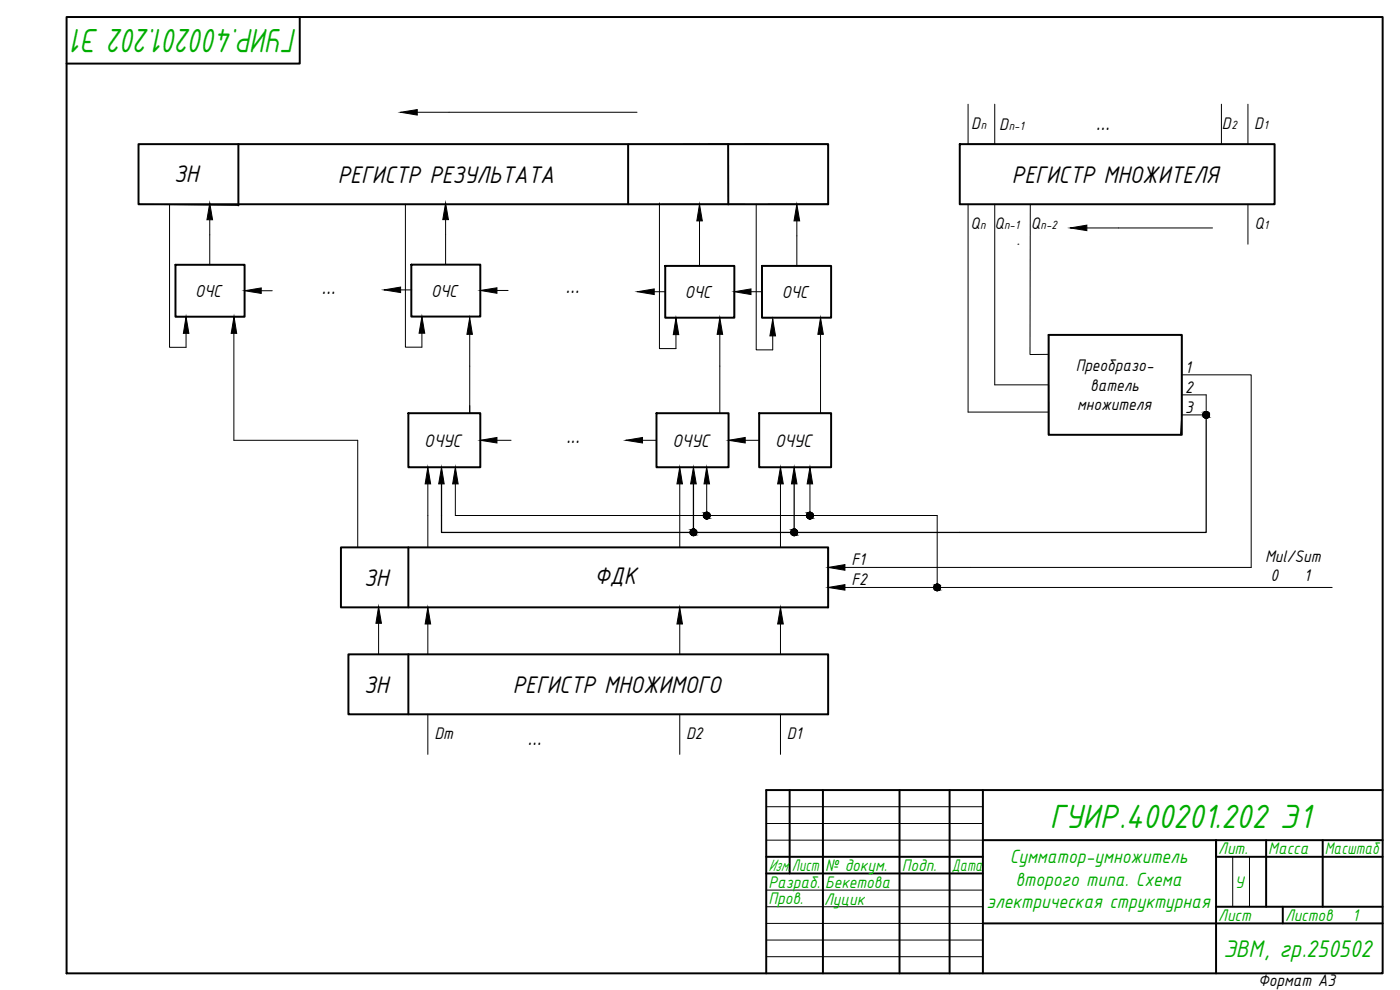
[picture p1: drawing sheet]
<svg xmlns="http://www.w3.org/2000/svg" width="420mm" height="297mm" viewBox="0 0 420 297" stroke-linecap="round" stroke-linejoin="round" font-family="sans-serif">
<!-- layer: 0 -->
<g fill="none" stroke="#000" stroke-width=".59">
<path d="M20 5.1h395v286.9h-395zM90 5.1v14h-70M41.6 43.3h206.9v18h-206.9zM71.5 43.3v18.3M188.5 43.3v18M218.5 43.3l.1 18M288 43.3h94.5v18h-94.5zM52.7 79.4h20.7v15.6h-20.7zM123.4 79.4h20.7v15.6h-20.7zM199.6 79.8h20.8v15.5h-20.8zM228.7 79.8h20.7v15.5h-20.7zM314.7 100.5h40v30h-40z"/>
<path d="M122.6 124h21.5v16.2h-21.5zM197 124h21.7v16.2h-21.7zM227.8 124h21.6v16.2h-21.6zM102.3 164.2h146.2v18h-146.2zM122.6 164.2v18M104.6 196.3h143.9v18h-143.9zM122.6 196.3v18M237 237.1v25M247 237.1v54.9M270 237.1v54.9M285 237.1v54.9M295 237.1v54.9"/>
<path d="M415 237.1h-185v54.9M230 257.1h65M295 252.1h120M380 252.1v20M397 252.1v20M415 257.1h-50v-5v39.9M230 262.1h65M295 277.1h120M365 272.1h50M385 272.1v5"/>
</g>
<g fill="none" stroke="#000" stroke-width=".3">
<path d="M125.2 33.7h66M290.5 31.3v12h8v-12M366.6 31.3v12M374.5 31.3v12M212.6 43.3h35.9M218.5 43.3h-30M41.6 61.3l29.9 .3M50.9 61.3v42.9h4.9v-9.2h-3.1M62.9 65.9v13.5M121.7 61.3v42.9h4.9v-9.2h-3.2M133.7 65.9v13.5M197.9 60.9v43.7h5v-9.2"/>
<path d="M198.5 61.3h50M209.9 66.3v13.5M226.9 61.3v43.7h5v-9.2M239.1 66.3v13.5M290.5 61.3v62.3h24.2M298.5 61.3v54.2h16.2v15v-10M305.5 73.3h.1M309.2 61.3l-.1 45.1 5.5-.1M326.2 68.4h37.7M374.5 61.3v12M70.2 95.1v37h37.2v32M70.2 95h3.2"/>
<path d="M78.4 87.2h3.3M120.2 87h3.4M149.1 87.2h3.4M196.3 87.5h3.3M199.6 95.3h3.3v2.4M220.4 87.5v7.8M225.4 87.5h3.3M228.7 95.3h3.2M141 100.3v23.7M216 100.3v23.7M246.3 100.3v23.7h3.1M314.7 100.5v7.5"/>
<path d="M354.7 100.5v24l-.4 6M354.7 112.5h20.8v57.8h-121.9M354.7 118.5h7.3v6h-7.3M141 121.7v2.3h3.1M144.1 132.1h9.3M187.8 132.1h9.2M218.7 132.1h9.1M128.4 145.2v19M136.7 145.2v9.5h144.6v21.6M204 145.2v19M212.1 145.2v9.5M234.2 145.2v19"/>
<path d="M243.1 145.2v9.5M248.5 164.2v12.1M253.6 176.3h146.2M113.6 187v9.3M128.4 187.2v9.1M204 187.2v9.1M234.2 187.2v9.1M128.4 214.3v12M204 214.3v12M234.2 214.3v12M230 242h65M230 247.1h65"/>
<path d="M230 252.1h65M370 257.1v15M375 257.1v15M230 267.1h65M230 272.1h65M230 277.1h65M230 282.1h65M230 287h65"/>
<circle cx="362" cy="124.5" r=".99"/>
<circle cx="208.1" cy="159.7" r=".99"/>
<circle cx="212.1" cy="154.7" r=".99"/>
<circle cx="238.4" cy="159.7" r=".99"/>
<circle cx="243.1" cy="154.7" r=".99"/>
<circle cx="281.3" cy="176.2" r=".99"/>
</g>
<g fill="#000" stroke="#000" stroke-width=".3">
<path d="M120.2 33.7l5-.8v1.6zM62.9 60.9l.9 5h-1.7zM133.7 60.9l.9 5h-1.7zM209.9 61.3l.9 5h-1.7zM239.1 61.3l.9 5h-1.7zM321.2 68.4l5-.9v1.7zM73.4 87.2l5-.8v1.6zM115.2 87l5-.9v1.7zM126.6 95l.9 5h-1.7zM144.1 87.2l5-.9v1.7zM191.3 87.5l5-.8v1.7zM220.4 87.5l5-.8v1.7z"/>
<path d="M55.8 95l.9 5h-1.7zM70.2 95l.8 5h-1.6zM141 95.3l.8 5h-1.7zM202.9 95.4l.8 5h-1.6zM216 95.3l.9 5h-1.7zM231.9 95.8l.8 5h-1.6zM246.3 95.3l.8 5h-1.7zM144.1 132.1l5-.8v1.6zM187.8 132.1l5-.8v1.6zM218.7 132.1l4.9-.8v1.6zM128.4 140.2l.8 5h-1.6zM132.5 140.2l.8 5h-1.6z"/>
<path d="M136.7 140.2l.8 5h-1.7zM204 140.2l.8 5h-1.6zM208.1 140.2l.9 5h-1.7zM212.1 140.2l.8 5h-1.6zM234.2 140.2l.9 5h-1.7zM238.3 140.2l.9 5h-1.7zM243.1 140.2l.8 5h-1.7zM248.5 170.3l5.1-.9v1.7zM248.5 176.3l5.1-.9v1.7zM113.6 182l.9 5h-1.7zM128.4 182.2l.8 5h-1.6zM204 182.2l.8 5h-1.6z"/>
<path d="M234.2 182.2l.9 5h-1.7z"/>
<path d="M361.9 123.5h.3zM361.7 123.5h.5z"/>
<path d="M361.7 123.5l.7 .1zM361.5 123.6h.9z"/>
<path d="M361.7 125.4h.5zM361.7 125.4l.4 .1z"/>
<path d="M361.5 123.6l1.1 .1zM361.5 123.6l1.1 .1h-1.2z"/>
<path d="M361.5 125.4h.9zM361.5 125.4h.7z"/>
<path d="M361.4 123.7l1.3 .1zM361.2 123.8h1.5z"/>
<path d="M361.4 125.3h1.2zM361.4 125.3l1 .1z"/>
<path d="M361.2 123.8l1.6 .1zM361.2 123.8l1.6 .1h-1.7z"/>
<path d="M361.2 125.2h1.5zM361.2 125.2l1.4 .1z"/>
<path d="M361.1 123.9l1.8 .2-.1-.2zM361.1 123.9l1.8 .2h-1.8z"/>
<path d="M361.1 125l1.6 .2 .1-.2zM361.1 125l1.6 .2h-1.5z"/>
<path d="M361.1 124.1l1.9 .2-.1-.2zM361.1 124.1l1.9 .2h-2z"/>
<path d="M361.1 124.8l1.7 .2 .1-.2zM361.1 124.8l1.7 .2h-1.7z"/>
<path d="M361 124.3l2 .2v-.2zM361 124.3l2 .2h-2z"/>
<path d="M361 124.5l2 .2v-.2zM361 124.5l2 .2h-2z"/>
<path d="M361 124.7l1.9 .1 .1-.1zM361 124.7l1.9 .1h-1.8z"/>
<path d="M208 158.7l.4 .1zM207.9 158.8h.5z"/>
<path d="M207.9 158.8h.7zM207.7 158.8h.9z"/>
<path d="M207.7 158.8l1 .1zM207.5 158.9h1.2z"/>
<path d="M207.5 158.9l1.4 .2zM207.5 158.9l1.4 .2h-1.5z"/>
<path d="M207.4 159.1l1.6 .1zM207.4 159.1l1.6 .1h-1.7z"/>
<path d="M207.3 159.2l1.7 .2v-.2zM207.3 159.2l1.7 .2h-1.8z"/>
<path d="M207.2 159.4l1.9 .1-.1-.1zM207.2 159.4l1.9 .1h-2z"/>
<path d="M207.1 159.5l2 .3v-.3zM207.1 159.5l2 .3h-2z"/>
<path d="M207.1 159.9l1.9 .2 .1-.2zM207.1 159.9l1.9 .2h-1.8z"/>
<path d="M207.1 159.8l2 .1v-.1zM207.1 159.8l2 .1h-2z"/>
<path d="M212 153.7h.4zM211.8 153.7h.6z"/>
<path d="M211.8 153.7l.8 .1zM211.7 153.8h.9z"/>
<path d="M211.8 155.6h.6zM211.8 155.6l.4 .1z"/>
<path d="M211.7 153.8l1 .1zM211.5 153.9h1.2z"/>
<path d="M211.7 155.6h.9zM211.7 155.6h.7z"/>
<path d="M211.5 153.9l1.4 .1zM211.5 153.9l1.4 .1h-1.5z"/>
<path d="M211.5 155.5h1.2zM211.5 155.5l1.1 .1z"/>
<path d="M211.4 154l1.5 .2zM211.4 154l1.5 .2h-1.7z"/>
<path d="M211.4 155.3h1.5zM211.4 155.3l1.3 .2z"/>
<path d="M211.2 154.2l1.8 .1-.1-.1zM211.2 154.2l1.8 .1h-1.8z"/>
<path d="M211.2 155.2h1.7zM211.2 155.2l1.7 .1z"/>
<path d="M211.2 154.3l1.9 .2-.1-.2zM211.2 154.3l1.9 .2h-2z"/>
<path d="M211.2 155.1l1.7 .1 .1-.1zM211.2 155.1l1.7 .1h-1.7z"/>
<path d="M211.1 154.5l2 .2v-.2zM211.1 154.5l2 .2h-2z"/>
<path d="M211.1 154.7l2 .2v-.2zM211.1 154.7l2 .2h-2z"/>
<path d="M211.1 154.9l1.9 .2 .1-.2zM211.1 154.9l1.9 .2h-1.8z"/>
<path d="M238.3 158.7l.3 .1zM238.1 158.8h.5z"/>
<path d="M238.1 158.8h.7zM237.9 158.8h.9z"/>
<path d="M237.9 158.8l1.1 .1zM237.7 158.9h1.3z"/>
<path d="M237.7 158.9l1.4 .2zM237.7 158.9l1.4 .2h-1.5z"/>
<path d="M237.6 159.1l1.6 .1zM237.6 159.1l1.6 .1h-1.7z"/>
<path d="M237.5 159.2l1.8 .2-.1-.2zM237.5 159.2l1.8 .2h-1.9z"/>
<path d="M237.4 159.4l2 .1-.1-.1zM237.4 159.4l2 .1h-2z"/>
<path d="M237.4 159.5l2 .3v-.3zM237.4 159.5l2 .3h-2z"/>
<path d="M237.4 159.8l2 .1v-.1zM237.4 159.8l2 .1h-2z"/>
<path d="M237.4 159.9l1.9 .2 .1-.2zM237.4 159.9l1.9 .2h-1.9z"/>
<path d="M243 153.7h.3zM242.8 153.7h.5z"/>
<path d="M242.8 153.7l.7 .1zM242.6 153.8h.9z"/>
<path d="M242.8 155.6h.5zM242.8 155.6l.4 .1z"/>
<path d="M242.6 153.8l1.1 .1zM242.4 153.9h1.3z"/>
<path d="M242.6 155.6h.9zM242.6 155.6h.7z"/>
<path d="M242.4 153.9l1.4 .1zM242.4 153.9l1.4 .1h-1.5z"/>
<path d="M242.4 155.5h1.3zM242.4 155.5l1.1 .1z"/>
<path d="M242.3 154l1.6 .2zM242.3 154l1.6 .2h-1.7z"/>
<path d="M242.3 155.3h1.5zM242.3 155.3l1.4 .2z"/>
<path d="M242.2 154.2l1.8 .1-.1-.1zM242.2 154.2l1.8 .1h-1.9z"/>
<path d="M242.2 155.2h1.7zM242.2 155.2l1.6 .1z"/>
<path d="M242.1 154.3l2 .2-.1-.2zM242.1 154.3l2 .2h-2z"/>
<path d="M242.1 155.1l1.8 .1 .1-.1zM242.1 155.1l1.8 .1h-1.7z"/>
<path d="M242.1 154.5l2 .2v-.2zM242.1 154.5l2 .2h-2z"/>
<path d="M242.1 154.7l2 .2v-.2zM242.1 154.7l2 .2h-2z"/>
<path d="M242.1 154.9l1.9 .2 .1-.2zM242.1 154.9l1.9 .2h-1.9z"/>
<path d="M207.9 160.7h.5zM207.9 160.7h.3z"/>
<path d="M207.7 160.6h.9zM207.7 160.6l.7 .1z"/>
<path d="M207.5 160.5h1.2zM207.5 160.5l1.1 .1z"/>
<path d="M207.4 160.4h1.5zM207.4 160.4l1.3 .1z"/>
<path d="M207.3 160.3h1.7zM207.3 160.3l1.6 .1z"/>
<path d="M207.2 160.1l1.8 .2v-.2zM207.2 160.1l1.8 .2h-1.7z"/>
<path d="M238.1 160.7h.5zM238.1 160.7h.4z"/>
<path d="M237.9 160.6h.9zM237.9 160.6l.7 .1z"/>
<path d="M237.7 160.5h1.3zM237.7 160.5l1.1 .1z"/>
<path d="M237.6 160.4h1.5zM237.6 160.4l1.4 .1z"/>
<path d="M237.5 160.3h1.7zM237.5 160.3l1.6 .1z"/>
<path d="M237.4 160.1l1.8 .2 .1-.2zM237.4 160.1l1.8 .2h-1.7z"/>
<path d="M281.2 175.2l.4 .1zM281 175.3h.6z"/>
<path d="M281 175.3l.7 .1zM280.8 175.4h.9z"/>
<path d="M281 177.2h.6zM281 177.2h.3z"/>
<path d="M280.8 175.4l1.1 .1zM280.7 175.5h1.2z"/>
<path d="M280.8 177.2h.9zM280.8 177.2h.8z"/>
<path d="M280.7 175.5l1.3 .1zM280.7 175.5l1.3 .1h-1.5z"/>
<path d="M280.7 177.1h1.2zM280.7 177.1l1 .1z"/>
<path d="M280.5 175.6l1.6 .1zM280.5 175.6l1.6 .1h-1.7z"/>
<path d="M280.5 176.9h1.5zM280.5 176.9l1.4 .2z"/>
<path d="M280.4 175.7l1.8 .2-.1-.2zM280.4 175.7l1.8 .2h-1.9z"/>
<path d="M280.4 176.8l1.6 .1 .1-.1zM280.4 176.8l1.6 .1h-1.5z"/>
<path d="M280.3 175.9l1.9 .2v-.2zM280.3 175.9l1.9 .2h-1.9z"/>
<path d="M280.3 176.6l1.8 .2 .1-.2zM280.3 176.6l1.8 .2h-1.7z"/>
<path d="M280.3 176.1l2 .2-.1-.2zM280.3 176.1l2 .2h-2z"/>
<path d="M280.3 176.4l1.9 .2v-.2zM280.3 176.4l1.9 .2h-1.9z"/>
<path d="M280.3 176.3l1.9 .1 .1-.1zM280.3 176.3l1.9 .1h-1.9z"/>
</g>
<path d="M362 124.5v35.3h-229.5v-14.6M208.1 145.2v14.6M238.3 145.2v14.6" fill="none" stroke="#000" stroke-width=".38"/>
<g font-size="10.9" fill="#00ad00">
<text x="89.2" y="8.7" transform="rotate(-180 89.2 8.7)">ГУИР.400201.202 Э1</text>
<text x="315" y="248.4">ГУИР.400201.202 Э1</text>
</g>
<g font-size="7.8">
<text x="52.3" y="54.5">ЗН</text>
<text x="101.4" y="54.8">РЕГИСТР РЕЗУЛЬТАТА</text>
<text x="303.7" y="54.8">РЕГИСТР МНОЖИТЕЛЯ</text>
<text x="109.3" y="175.8">ЗН</text>
<text x="178.4" y="175.4">ФДК</text>
<text x="109.3" y="207.8">ЗН</text>
<text x="153.9" y="207.8">РЕГИСТР МНОЖИМОГО</text>
</g>
<text font-size="7.8" fill="#00ad00" x="367.2" y="287.1">ЭВМ, гр.250502</text>
<g font-size="7.7">
<text x="328.9" y="39.1">...</text>
<text x="96.5" y="88.3">...</text>
<text x="169.7" y="88">...</text>
<text x="169.9" y="132.8">...</text>
<text x="158.3" y="223.6">...</text>
</g>
<g font-size="6.2" fill="#00ad00">
<text x="303" y="259.1">Сумматор-умножитель</text>
<text x="304.8" y="265.7">второго типа. Схема</text>
<text x="296.1" y="272.4">электрическая структурная</text>
</g>
<g font-size="5.9">
<text x="127.3" y="134">ОЧУС</text>
<text x="201.8" y="134">ОЧУС</text>
<text x="232.6" y="134">ОЧУС</text>
</g>
<g font-size="5.6">
<text x="58.6" y="89.1">ОЧС</text>
<text x="129.4" y="89">ОЧС</text>
<text x="205.6" y="89.4">ОЧС</text>
<text x="234.7" y="89.4">ОЧС</text>
</g>
<g font-size="5.4">
<text x="291.5" y="38.8">D</text>
<text x="299.9" y="39.1">D</text>
<text x="366.7" y="38.8">D</text>
<text x="376.4" y="38.8">D</text>
<text x="291.3" y="68.8">Q</text>
<text x="298.5" y="68.8">Q</text>
<text x="309.4" y="68.6">Q</text>
<text x="376.5" y="68.8">Q</text>
<text x="322.8" y="111.4">Преобразо-</text>
<text x="355.6" y="112">1</text>
<text x="327.2" y="117.2">ватель</text>
<text x="355.6" y="118">2</text>
<text x="323.3" y="123">множителя</text>
<text x="355.6" y="124">3</text>
<text x="255.5" y="169.4">F1</text>
<text x="379.7" y="168.6">Mul/Sum</text>
<text x="255.5" y="175.4">F2</text>
<text x="381.3" y="174.4">0</text>
<text x="391.4" y="174.4">1</text>
<text x="130.4" y="221.8">Dm</text>
<text x="206" y="221.8">D2</text>
<text x="236.2" y="221.8">D1</text>
<text x="377.6" y="295.8">Формат А3</text>
</g>
<g font-size="5.4" fill="#00ad00">
<text x="365.6" y="256.4">Лит.</text>
<text x="380.6" y="256.4">Масса</text>
<text x="397.6" y="256.4">Масштаб</text>
<text x="230.6" y="261.4">Изм.</text>
<text x="237.7" y="261.4">Лист</text>
<text x="247.6" y="261.4">№ докум.</text>
<text x="270.6" y="261.4">Подп.</text>
<text x="285.6" y="261.4">Дата</text>
<text x="230.6" y="266.3">Разраб.</text>
<text x="247.6" y="266.5">Бекетова</text>
<text x="370.6" y="266.3">У</text>
<text x="230.6" y="271.3">Пров.</text>
<text x="247.4" y="271.5">Луцик</text>
<text x="365.6" y="276.4">Лист</text>
<text x="385.7" y="276.4">Листов</text>
<text x="405.9" y="276.4">1</text>
</g>
<g font-size="3.9">
<text x="294.4" y="38.8">n</text>
<text x="302.8" y="39.1">n-1</text>
<text x="369.6" y="38.8">2</text>
<text x="379.3" y="38.8">1</text>
<text x="294.2" y="68.8">n</text>
<text x="301.4" y="68.8">n-1</text>
<text x="312.3" y="68.6">n-2</text>
<text x="379.4" y="68.8">1</text>
</g>
</svg>
